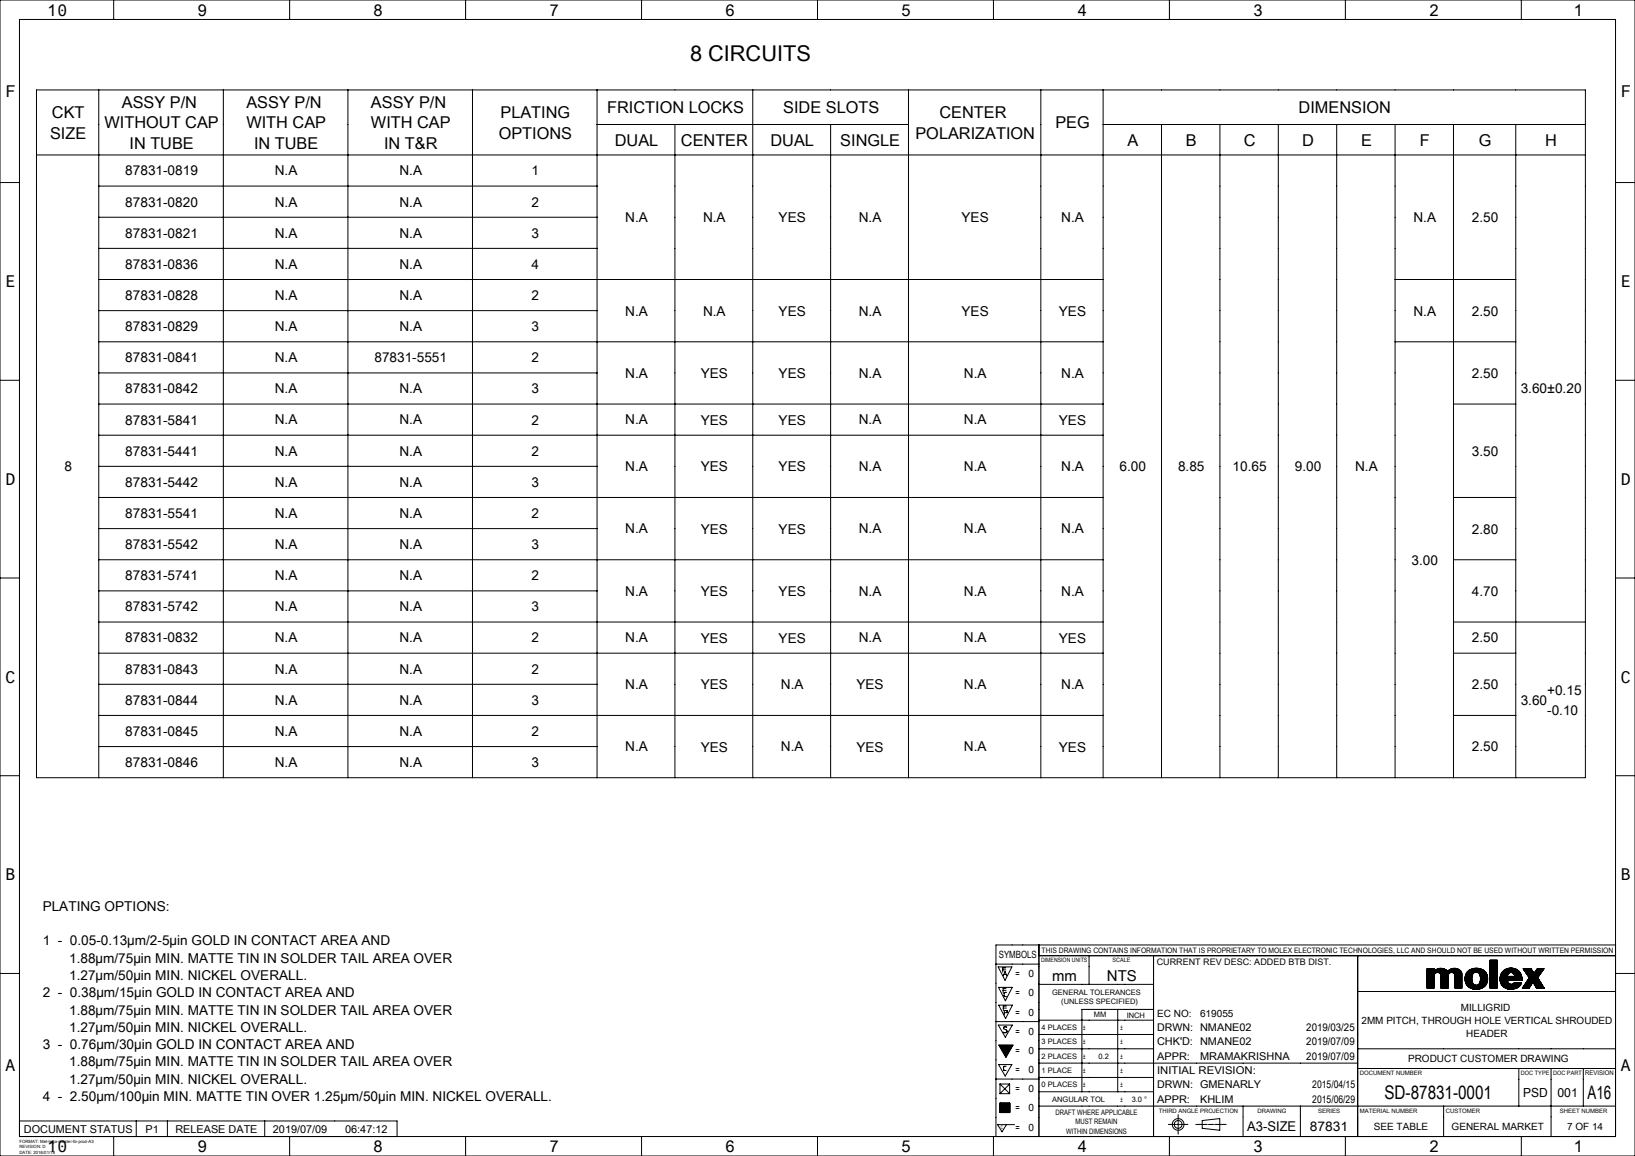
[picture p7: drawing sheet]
<svg xmlns="http://www.w3.org/2000/svg" width="420mm" height="297mm" viewBox="0 0 420 297" stroke-linecap="round" stroke-linejoin="round" font-family="sans-serif">
<g fill="none" stroke="#000" stroke-width=".26">
<path d="M0 0h420v297h-420zM5 5h410v287h-410zM29.2 0v5M74.4 0v5M119.6 0v5M164.8 0v5M210 0v5M255.2 0v5M300.4 0v5M345.6 0v5M390.8 0v5M9.4 23.1h397.9v176.7h-397.9z"/>
<path d="M9.4 39.8h397.9M25.4 23.1v176.7M57.4 23.1v176.7M89.4 23.1v176.7M121.4 23.1v176.7M153.4 23.1v176.7M153.4 32h80M173.4 32v167.8M193.4 23.1v176.7M213.4 32v167.8M233.4 23.1v176.7M267.4 23.1v176.7"/>
<path d="M283.4 23.1v176.7M283.4 32h123.9M298.4 32v167.8M313.4 32v167.8M328.4 32v167.8M343.4 32v167.8M358.4 32v167.8M373.4 32v167.8M389.4 32v167.8M0 46.9h5M25.4 47.8h128M25.4 55.8h128"/>
<path d="M415 46.9h5M25.4 63.8h128M25.4 71.8h258M25.4 79.8h128M358.4 71.8h31M0 97.7h5M25.4 87.8h258M25.4 95.8h128M358.4 87.8h31M415 97.7h5M25.4 103.8h258M25.4 111.8h258"/>
<path d="M25.4 119.8h128M373.4 103.8h16M25.4 127.8h258M25.4 135.8h128M373.4 127.8h16M0 148.5h5M25.4 143.8h258M25.4 151.8h128M25.4 159.8h258M373.4 143.8h16M373.4 159.8h33.9M415 148.5h5"/>
<path d="M25.4 167.8h258M25.4 175.8h128M373.4 167.8h16M0 199.3h5M25.4 183.8h258M25.4 191.8h128M373.4 183.8h16M415 199.3h5M0 250.1h5M255.8 247.7h11.1M256.4 248.4h3.5l-1.7 3.5zM256.5 253.7h3.5l-1.7 3.4z"/>
<path d="M256.5 258.2h3.6l-1.8 3.5zM257.6 249.2h.8M257.7 254.4h.7M257.7 259h.8M257.7 250.7l.5-1.1 .4 1.1M257.9 250.4h.6M258.4 248.7h-.8v1.1M258.4 253.9h-.7v1.1M258.5 258.5h-.8v1.1M258.6 255h-.5l-.2 .3 .1 .6 .6 .2M266.9 242.8v49.2M266.9 245.5h148.1"/>
<path d="M266.9 252.9h29.4M279.8 245.5v7.4M287.1 259.3v21.2M296.3 245.5v46.5M296.3 259.3h-18.4v21.2M348.8 254.7h66.2M348.8 245.5v46.5M366.6 253.5l1.8-1.7-1.8 1.8M366.6 252.6l1.8-1.7-1.8 1.8M366.6 248.9h.1M366.7 248.9l-.1 .1M366.8 248.9l-.2 .2"/>
<path d="M366.9 248.9l-.3 .3M367 248.9l-.4 .4M367.1 248.9l-.5 .5M367.3 248.9l-.7 .7M367.4 248.9l-.8 .8M367.5 248.9l-.9 .9M367.6 248.9l-1 1M367.7 248.9l-1.1 1.1M367.8 248.9l-1.2 1.2M367.9 248.9l-1.3 1.3M368 248.9l-1.4 1.4M368.2 248.9l-1.6 1.6"/>
<path d="M368.3 248.9l-1.7 1.7M368.4 250.7a.89 .89 0 0 1 .9-.9 .89 .89 0 0 1 .9 .9v3.2M368.4 253.8l-.1 .1M368.4 253.7l-.2 .2M368.4 253.6l-.3 .3M368.4 253.5l-.4 .4M368.4 253.4l-.5 .5M368.4 253.3l-.6 .6M368.4 253.2l-.8 .7M368.4 253.1l-.8 .8M368.4 253l-.9 .9M368.4 252.9l-1 1"/>
<path d="M368.4 252.8l-1.1 1.1M368.4 252.7l-1.2 1.2M368.4 252.6l-1.3 1.3M368.4 252.5l-1.4 1.4M368.4 252.4l-1.5 1.5M368.4 252.3l-1.6 1.6M368.4 252.1l-1.8 1.8M368.4 252l-1.8 1.8M368.4 251.9l-1.8 1.8M368.4 251.6l-1.8 1.9M368.4 251.5l-1.8 1.8M368.4 251.4l-1.8 1.9"/>
<path d="M368.4 251.4l-1.8 1.8M368.4 251.2l-1.8 1.9M368.4 251.2l-1.8 1.8M368.4 251.1l-1.8 1.8M368.4 251l-1.8 1.8M368.4 250.7v3.2h-1.8M368.4 250.7l-1.8 1.9M368.4 248.9v.7a2.3 2.3 0 0 1 3.5 0M368.4 249.5l-1.8 1.9M368.4 249.4l-1.8 1.8M368.4 249.3l-1.8 1.9M368.4 249.3l-1.8 1.8"/>
<path d="M368.4 249.1l-1.8 1.9M368.4 249.1l-1.8 1.8M368.4 249l-1.8 1.8M368.4 248.9l-1.8 1.8M368.4 248.9h-1.8v5M368.4 250.6l-1.8 1.8M368.4 250.5l-1.8 1.9M368.5 250.4l-1.9 1.9M368.8 249.2l-2.2 2.2M369.1 249l-2.5 2.5M369.2 249l-2.6 2.6M369.4 248.9l-2.8 2.8"/>
<path d="M369.6 249.9l1.1-1-1.1 1M369.6 248.8l-3 3M369.7 248.8l-3.1 3.1M369.8 248.8l-3.2 3.2M369.9 248.8l-3.3 3.3M370 248.8l-3.4 3.4M370 250.2l1.2-1.1-1.2 1.1M370.1 248.8l-1.2 1.1M370.1 250.3l1.2-1.2-1.2 1.3M370.2 253.3l1.8-1.8-1.8 1.9M370.2 250.9l1.5-1.5-1.5 1.7M370.2 248.8l-1.2 1.1"/>
<path d="M370.2 248.8l-1 1M370.3 248.8l-1.1 1M370.4 248.8l-1 1M370.5 248.8l-1.1 1M370.6 248.8l-1.1 1.1M370.8 248.9l-1.1 1M370.8 248.9l-1 1.1 1.1-1.1M371 248.9l-1.1 1.2M371.1 249l-1.2 1.1M371.1 249l-1.1 1.1M371.4 249.2l-1.3 1.3M371.5 249.2l-1.3 1.4"/>
<path d="M371.5 249.3l-1.3 1.3M371.6 249.3l-1.4 1.5M371.7 249.4l-1.5 1.5M371.8 249.5l-1.6 1.6M371.8 249.5l-1.6 1.7M371.9 249.6a2.12 2.12 0 0 1 3.6 .6M372 250.7a.89 .89 0 0 1 .9-.9 .89 .89 0 0 1 .9 .9M372 253.8l-.1 .1M372 253.7l-.2 .2M372 253.6l-.3 .3M372 253.4l-.5 .5M372 253.3l-.6 .6"/>
<path d="M372 253.2l-.7 .7M372 253.1l-.8 .8M372 253l-.9 .9M372 252.9l-1 1M372 252.8l-1.1 1.1M372 252.7l-1.2 1.2M372 252.5l-1.4 1.4 1.4-1.4M372 252.4l-1.5 1.5M372 252.3l-1.6 1.6M372 252.2l-1.7 1.7M372 252.1l-1.8 1.8M372 252l-1.8 1.9"/>
<path d="M372 251.9l-1.8 1.9M372 251.8l-1.8 1.9M372 251.8l-1.8 1.8M372 251.6l-1.8 1.9M372 251.3l-1.8 1.9M372 251.3l-1.8 1.8M372 251.2l-1.8 1.8M372 251.1l-1.8 1.8M372 251l-1.8 1.9M372 250.9l-1.8 1.8M372 250.8l-1.8 1.9M372 250.7l-1.8 1.9"/>
<path d="M372 250.7v3.2h-1.8M372 250.6l-1.8 1.9M372 250.5l-1.8 1.9M372.1 250.4l-1.9 1.9M372.2 250.2l-2 2M372.3 249.2l-2.1 2.1M372.6 249l-2.4 2.4M372.7 249l-2.5 2.5M372.9 248.9l-2.7 2.7M373 248.9l-2.8 2.8M373.1 248.8l-2.9 3M373.2 248.8l-3 3"/>
<path d="M373.2 249.9l1.2-1-1.1 1.1M373.3 248.8l-3.1 3.2M373.4 248.8l-3.2 3.2M373.5 248.8l-3.3 3.3M373.6 248.8l-1.2 1.2M373.7 248.8l-1.2 1.1M373.8 248.8l-1.1 1.1M373.8 251l1.5-1.4-1.5 1.6M373.8 253.9h1.7M373.8 250.7v3.2M373.9 248.8l-1.1 1M373.9 248.8l-1 1"/>
<path d="M374 248.8l-1 1M374.1 248.8l-1 1.1M374.2 248.9l-1.1 1M374.2 248.9l-1 1M374.4 248.9l-1 1.1M374.5 249l-1.1 1M374.6 249l-1.1 1M374.6 249l-1.1 1.1M374.7 249.1l-1.1 1.1M374.8 249.1l-1.1 1.2M374.9 249.2l-1.2 1.2M375 249.2l-1.3 1.3"/>
<path d="M375 249.3l-1.2 1.2M375.1 249.3l-1.3 1.3M375.1 249.4l-1.3 1.3M375.2 249.4l-1.4 1.4M375.2 249.4l-1.4 1.5M375.2 249.5l-1.4 1.5M375.4 249.6l-1.6 1.6M375.4 249.7l-1.6 1.6M375.4 249.8l-1.6 1.6M375.4 249.8l-1.6 1.7M375.5 249.9l-1.7 1.7M375.5 249.9l-1.7 1.8"/>
<path d="M375.5 250l-1.7 1.8M375.5 250.1l-1.7 1.8M375.5 250.2l-1.7 1.7M375.5 252.7l-1.2 1.2M375.5 252.5l-1.3 1.4M375.5 252.5l-1.4 1.4M375.5 252.4l-1.5 1.5M375.5 252.3l-1.6 1.6M375.5 252.2l-1.7 1.7M375.5 252.1l-1.7 1.8M375.5 252l-1.7 1.8M375.5 251.9l-1.7 1.8"/>
<path d="M375.5 251.8l-1.7 1.8M375.5 251.8l-1.7 1.7M375.5 251.6l-1.7 1.8M375.5 251.6l-1.7 1.7M375.5 251.5l-1.7 1.8M375.5 251.4l-1.7 1.7M375.5 251.3l-1.7 1.8M375.5 251.2l-1.7 1.8M375.5 251.1l-1.7 1.8M375.5 251l-1.7 1.8M375.5 250.9l-1.7 1.8M375.5 250.8l-1.7 1.8"/>
<path d="M375.5 250.7l-1.7 1.8M375.5 250.6l-1.7 1.8M375.5 250.6l-1.7 1.7M375.5 250.4l-1.7 1.8M375.5 250.4l-1.7 1.7M375.5 250.3l-1.7 1.8M375.5 253.9h.1M375.5 253.7l-.1 .2M375.5 253.7l-.2 .2M375.5 253.6l-.3 .3M375.5 253.4l-.4 .5M375.5 253.4l-.5 .5"/>
<path d="M375.5 253.3l-.6 .6M375.5 253.2l-.7 .7M375.5 253.1l-.8 .8M375.5 253l-.8 .9M375.5 252.9l-1 1M375.5 252.8l-1 1.1M375.5 252.7l-1.1 1.2M375.5 250.2v3.7M377.4 249.3l-.7 .7M377.5 249.2l-.8 .9M377.8 249.1l-1.2 1.2M377.9 249l-1.4 1.4"/>
<path d="M378.1 249l-1.6 1.6M378.1 251.5l-1.4 1.4M378.1 251.5l-1.4 1.5M378.1 251.4l-1.5 1.4M378.1 251.3l-1.5 1.5M378.1 251.6l-1.4 1.4M378.1 251.7l-1.3 1.4 1.3-1.3M378.1 251.2l-1.5 1.5M378.1 251.1l-1.5 1.5M378.1 251.9l-1.2 1.3M378.1 251l-1.6 1.6M378.1 252l-1.2 1.2"/>
<path d="M378.1 252l-1.2 1.3M378.2 250.8l-1.7 1.7M378.2 252.1l-1.2 1.2M378.2 252.2l-1.2 1.2M378.2 250.7l-1.7 1.7M378.2 248.9l-1.8 1.8M378.2 252.3l-1.1 1.1M378.2 250.6l-1.7 1.8M378.2 252.4l-1.1 1.1M378.3 250.5l-1.9 1.8M378.3 252.4l-1.1 1.1M378.3 252.5l-1.1 1.1"/>
<path d="M378.3 252.6l-1 1M378.3 250.3l-1.9 1.9M378.3 248.9l-1.9 1.9M378.3 252.6l-.9 1M378.4 252.7l-1 1M378.4 248.9l-2 2M378.4 252.8l-.9 .9M378.5 252.8l-.9 1 1-.9M378.6 248.8l-2.2 2.2M378.6 252.9l-.9 .9M378.6 250a1.13 1.13 0 0 1 1.3 0 1.13 1.13 0 0 1 .4 1.2v.5a1.15 1.15 0 0 1-1.1 1.4 1.15 1.15 0 0 1-1.1-1.4l.2-1.3zM378.6 248.8l-2.3 2.3"/>
<path d="M378.7 253l-1 .8M378.8 254.2l3.3-3.3-3.3 3.3M378.8 248.8l-2.5 2.4M378.9 248.8l-2.6 2.5M379 248.8l-2.7 2.6M379 253.1l-.9 .9 .8-.9-1.1 .8M379.1 248.8l-2.8 2.7M379.1 253.1l-.9 .9M379.2 253.1l-1 .9M379.2 248.8l-2.9 2.8M379.2 253.1l-.9 1M379.2 248.8l-2.9 2.9"/>
<path d="M379.4 248.8l-3.1 3 3.1-3M379.4 253.1l-1 1M379.4 253.1l-.9 1M379.5 248.8l-3.1 3.1M379.6 248.8l-3.2 3.2M379.6 253l-1.1 1.1M379.7 248.8l-3.3 3.3M379.8 252.9l-1.2 1.2M379.8 250l1-.9-.9 .9M379.8 248.8l-1.1 1.1M379.9 248.8l-1 1M379.9 250.1l1-.9-.9 .9"/>
<path d="M380 248.8l-1 1M380 250.2l1-1-1 1M380 248.9l-.9 .9M380.1 248.9l-.9 .9M380.2 248.9l-.9 .9M380.2 250.8l1.3-1.2-1.3 1.3M380.3 248.9l-.9 .9M380.4 248.9l-.9 .9M380.4 249l-.8 .8M380.5 249l-.9 .8M380.5 249l-.8 .9M380.6 249l-.9 .9"/>
<path d="M380.7 249.1l-.9 .9M381.1 249.3l-1 1M381.1 249.3l-1 1.1M381.1 249.3a2.97 2.97 0 0 0-4.8 2.2l.4 1.4 .6 .7M381.1 249.3l.7 .7M381.2 249.4l-1.1 1.1M381.3 249.4l-1.1 1.2M381.3 249.5l-1.1 1.1M381.4 249.5l-1.2 1.2M381.5 253.3l-.1 .1M381.5 249.6l-1.2 1.3M381.6 249.7l-1.3 1.3"/>
<path d="M381.6 249.7l-1.3 1.4M381.6 249.8l-1.3 1.4M381.7 249.8l-1.4 1.4M381.7 249.9l-1.4 1.4M381.8 250l-1.5 1.4M381.8 250l-1.5 1.5M381.8 250l.4 1.5-.4 1.4M381.8 252.9a3.3 3.3 0 0 1-4.5 .7M381.8 252.9l-.8 .8M381.8 250.1l-1.5 1.6M381.9 250.2l-1.6 1.5M381.9 252.8l-1 1"/>
<path d="M381.9 250.2l-1.6 1.7M381.9 250.3l-1.6 1.6M381.9 250.3l-1.7 1.8M381.9 252.6l-1.3 1.3M382 250.4l-1.8 1.7M382 250.5l-1.8 1.8M382 252.5l-1.5 1.4M382 250.5l-1.8 1.9M382 250.6l-1.9 2M382 252.3l-1.7 1.7M382 250.7l-2 2.1M382.1 250.7l-3.4 3.4"/>
<path d="M382.1 252.1l-1.9 2M382.1 252.1l-2 2M382.1 251l-3.2 3.2M382.1 251.9l-2.2 2.2M382.1 251l-3.1 3.2M382.1 251.1l-3 3.1M382.1 251.2l-3 3M382.1 251.7l-2.4 2.5M382.1 251.7l-2.5 2.5M382.1 251.3l-2.8 2.9M382.2 251.4l-2.9 2.8M382.2 251.5l-2.7 2.7"/>
<path d="M382.2 251.5l-2.8 2.7M382.8 253.9l1.8-1.8-1.8 1.8M382.8 253l1.8-1.8-1.8 1.9M382.8 252.1l1.8-1.8-1.8 1.9M382.8 250.3l1.8-1.7-1.8 1.8M382.8 249.4l1.8-1.7-1.8 1.8M382.8 248.5l1.8-1.7-1.8 1.8M382.8 246.9l.2-.2-.2 .3M382.8 246.7h1.8v7.2h-1.8zM382.8 246.7h.1M382.9 246.7l-.1 .1M383.2 246.7l-.4 .4"/>
<path d="M383.2 246.7l-.4 .5M383.3 246.7l-.5 .6M383.4 246.7l-.6 .6M383.5 246.7l-.7 .8M383.6 253.9l1-1-1 1M383.6 246.7l-.8 .8M383.7 246.7l-.9 .9M383.8 246.7l-1 1M383.9 246.7l-1.1 1.1M383.9 246.7l-1.1 1.2M384.1 246.7l-1.3 1.3 1.3-1.3M384.2 246.7l-1.4 1.5"/>
<path d="M384.3 246.7l-1.5 1.5M384.4 246.7l-1.6 1.6M384.5 253.9h.1M384.5 246.7l-1.7 1.7M384.6 253.6l-.2 .3M384.6 253.6l-.3 .3M384.6 253.5l-.4 .4M384.6 253.4l-.5 .5M384.6 253.3l-.6 .6M384.6 253.2l-.7 .7M384.6 253.1l-.8 .8M384.6 252.8l-1.1 1.1"/>
<path d="M384.6 252.7l-1.2 1.2M384.6 252.6l-1.3 1.3M384.6 252.5l-1.4 1.4M384.6 252.4l-1.5 1.5M384.6 252.2l-1.6 1.7 1.6-1.6M384.6 251.9l-1.8 1.9M384.6 251.9l-1.8 1.8M384.6 251.7l-1.8 1.9M384.6 251.7l-1.8 1.8M384.6 251.6l-1.8 1.8M384.6 251.5l-1.8 1.8M384.6 251.4l-1.8 1.9"/>
<path d="M384.6 251.3l-1.8 1.8M384.6 251l-1.8 1.9M384.6 251l-1.8 1.8M384.6 250.8l-1.8 1.9M384.6 250.8l-1.8 1.8M384.6 250.7l-1.8 1.8M384.6 250.6l-1.8 1.8M384.6 250.5l-1.8 1.9M384.6 250.4l-1.8 1.8M384.6 250.1l-1.8 1.9M384.6 250.1l-1.8 1.8M384.6 249.9l-1.8 1.9"/>
<path d="M384.6 249.8l-1.8 1.9M384.6 249.6l-1.8 2 1.8-1.8M384.6 249.6l-1.8 1.8M384.6 249.5l-1.8 1.8M384.6 249.4l-1.8 1.8M384.6 249.3l-1.8 1.9M384.6 249.2l-1.8 1.8M384.6 249.1l-1.8 1.9M384.6 249l-1.8 1.9M384.6 248.9l-1.8 1.9M384.6 248.9l-1.8 1.8M384.6 248.7l-1.8 1.9"/>
<path d="M384.6 248.7l-1.8 1.8M384.6 248.4l-1.8 1.9M384.6 248.3l-1.8 1.8M384.6 248.2l-1.8 1.9M384.6 248.1l-1.8 1.9M384.6 248l-1.8 1.9M384.6 248l-1.8 1.8M384.6 247.8l-1.8 1.9M384.6 247.8l-1.8 1.8M384.6 247.5l-1.8 1.9M384.6 247.4l-1.8 1.8M384.6 247.3l-1.8 1.9"/>
<path d="M384.6 247.2l-1.8 1.9M384.6 247l-1.8 1.9 1.8-1.8M384.6 246.9l-1.8 1.9M384.6 246.8l-1.8 1.9M385.7 252.9a2.64 2.64 0 0 0 2.1 1.2M386.4 249.2l-.6 .6M386.6 253.8l1.1-1.1-1.1 1.1M386.6 249.1l-.9 .9M386.9 249l-1.3 1.3M386.9 253.9l1.2-1-1.1 1.1M387 248.9l-1.5 1.5M387 248.9a2.84 2.84 0 0 0-1.3 4"/>
<path d="M387.1 248.9l-1.6 1.6M387.2 248.8l-1.7 1.8M387.3 250.7l-1.8 1.8M387.3 250.8l-1.8 1.8M387.3 250.6l-1.8 1.9M387.3 252l-1.2 1.4 1.2-1.3M387.3 250.5l-1.8 1.9M387.3 252.2l-1.2 1.2M387.3 250.9l-1.8 1.7M387.3 252.3l-1.1 1.2 1.2-1.2M387.4 250.3l-2 2M387.4 248.8l-2 2"/>
<path d="M387.4 252.4l-1.2 1.1M387.4 250.9l-1.8 1.8M387.4 252.5l-1.1 1.1M387.5 252.5l-1.2 1.1M387.5 248.8l-2.1 2.1M387.5 254.1l1.8-1.7-1.7 1.7M387.5 250.9l-1.9 1.9M387.5 252.6l-1.1 1.1M387.6 252.6l-1.1 1.1M387.6 250.1a.9 .9 0 0 1 1-.1 .9 .9 0 0 1 .4 .9h-1.7zM387.6 252.7l-1.1 1M387.6 248.8l-2.2 2.2"/>
<path d="M387.6 250.9l-2 1.9M387.7 250.9l-2 2M387.7 248.8l-2.4 2.3M387.8 252.8l-1.1 1M387.8 250.9l-2.1 2.1 2.2-2.1M387.8 248.7l-2.5 2.5M387.8 252.8l-1 1.1M387.9 248.7l-2.6 2.6M387.9 252.8l-1.1 1.1M388 252.9l-1.1 1M388 250.9l-2.2 2.2M388 248.7l-2.7 2.7"/>
<path d="M388.1 248.7l-2.8 2.8M388.2 250.9l-2.3 2.3M388.2 248.7l-2.9 2.9M388.2 252.9l-1.1 1.1M388.2 248.7l-2.9 3M388.3 252.9l-1.2 1.1M388.3 250.9l-2.3 2.4 1.3-1.3M388.4 248.7l-3.1 3.1M388.4 250.9l-1 1M388.4 252.9l-1.2 1.1M388.5 248.7l-3.2 3.2M388.5 250.9l-1.1 1"/>
<path d="M388.5 248.8l-3.2 3.1M388.6 250.9l-1.1 1M388.6 248.8l-3.2 3.2M388.7 248.8l-3.3 3.3M388.7 250.9l-1.1 1M388.7 252.7l-1.4 1.4 1.2-1.2M388.8 250.9l-1.1 1M388.8 248.8l-3.4 3.4 3.4-3.4M388.9 250.9l-1.1 1M388.9 251.9l1.8-1.7-1.7 1.7M388.9 248.8l-1.2 1.2M388.9 250.9l-1 1"/>
<path d="M389 248.8l-1.1 1.1M389 250.4l1-1-1 1M389 252.4l-.1 .2M389 250.6l1.2-1.1-1.1 1.2M389 248.9l-1.2-.2-.8 .2M389 248.9l.8 .3 .8 .9M389.1 248.9l-1.1 1M389.1 252.4l-1.7 1.7M389.1 248.9l-1 1M389.2 248.9l-1 1M389.2 248.9l-.9 1M389.3 249l-.9 .9"/>
<path d="M389.4 249l-1 .9M389.4 252.4l-1.8 1.7M389.4 252.4l-1.6 1.7M389.5 249l-1 .9M389.5 249l-.9 1M389.6 252.4l-1.8 1.7M389.6 249.1l-1 .9M389.6 249.1l-.9 .9M389.6 252.4l-1.6 1.7 1.7-1.7M389.6 251.9l1.3-1.2-1.2 1.2M389.7 249.1l-1 1M389.7 249.2l-.9 .9"/>
<path d="M389.8 252.4l-1.7 1.7M389.8 251.9l1.1-1-1 1M389.8 249.2l-.9 1M389.9 249.3l-1 1M389.9 252.4l-1.7 1.7M390 252.4l-1.7 1.7M390.1 249.5l-1.1 1M390.1 252.4l-1.8 1.7M390.2 249.6l-1.1 1.1M390.2 252.4l-1.7 1.7M390.3 249.6l-2.3 2.3M390.3 252.4l-1.7 1.7"/>
<path d="M390.3 249.7l-2.2 2.2M390.4 251.9l.6-.6-.6 .6M390.4 249.7l-2.2 2.2M390.4 249.8l-2.1 2.1M390.4 252.4l-1.7 1.7M390.4 249.8l-2 2.1M390.5 249.9l-2.1 2M390.5 252.4l-1.7 1.7M390.5 249.9l-1.9 2M390.5 250l-1.9 1.9M390.5 253.1l-.4 .5M390.6 250.1l-1.9 1.8"/>
<path d="M390.6 252.4l-1.7 1.7M390.6 250.1l.4 1.8h-3.7a.99 .99 0 0 0 .9 1M390.6 250.1l-1.8 1.8M390.6 253l-.7 .7M390.6 252.4l-1.6 1.6M390.7 250.3l-1.6 1.6M390.7 250.3l-1.5 1.6M390.7 250.4l-1.4 1.5M390.8 252.8l-1.1 1M390.8 250.5l-1.5 1.4M390.8 252.4l-1.7 1.6M390.8 252.7l-1.2 1.2"/>
<path d="M390.8 250.6l-1.3 1.3M390.8 252.4l-1.5 1.6M390.8 251.9l.2-.1-.1 .1M390.8 252.5l-1.4 1.4M390.9 252.4h-1.9l-.8 .5M390.9 252.4a2.62 2.62 0 0 1-3.1 1.7M390.9 251l-.9 .9M390.9 251l-.8 .9M390.9 251.1l-.7 .8M391 251.2l-.8 .7M391 251.4l-.5 .5M391 251.5l-.4 .4"/>
<path d="M391 251.6l-.3 .3M391 253.9h1.8M391.3 248.9h.1M391.4 248.9l-.1 .1M391.5 248.9l-.1 .2 .2-.2M391.7 248.9l-.3 .2M391.8 248.9l-.3 .3M391.9 248.9l-.4 .3M391.9 248.9l-.4 .4M392 250l1.2-1.1-1.2 1.1M392 248.9l-.4 .5 .5-.5M392.1 250.1l1.2-1.2-1.2 1.2"/>
<path d="M392.2 248.9l-.5 .6M392.3 248.9l-.6 .6M392.4 248.9l-.7 .7M392.5 248.9l-.7 .7M392.6 248.9l-.8 .8 .8-.8M392.6 250.8l1.2-1.1-1.1 1.2M392.7 250.9l1.2-1.1-1.2 1.2M392.8 248.9l-.9 .9M392.8 253.9l1-1.6 .9 1.6M392.8 253.8v.1M392.9 253.7l-.2 .2M392.9 248.9l-1 1"/>
<path d="M393 248.9l-1 1M393.1 253.4l-.5 .5M393.2 253.2l-.6 .7M393.3 249l-1.1 1.2M393.4 249l-1.2 1.2M393.4 249.1l-1.2 1.2M393.4 252.9l-1 1M393.5 249.2l-1.2 1.2M393.5 252.7l-1.1 1.2M393.5 249.3l-1.1 1.2M393.6 249.3l-1.2 1.2M393.6 249.4l-1.2 1.2"/>
<path d="M393.6 249.5l-1.1 1.1M393.7 249.5l-1.2 1.2 1.2-1.1M393.7 252.4l-1.4 1.5M393.7 249.6l-1.1 1.2M393.9 249.9l-1.2 1.2M393.9 249.9l-1.1 1.2M394 250l-1.2 1.2M394 250l-1.3 1.4M394.2 253l1.2-1.2-1.2 1.2M394.8 253.9l1.2-1.1-1.1 1.1M394.9 248.9v.1M395 248.9l-.4 .5"/>
<path d="M395.1 251.3l-1.2 1.2M395.1 248.9l-.7 .7M395.1 251.4l-1.1 1.2M395.2 251l-1.3 1.4 1.1-1.2M395.2 251.4l-1.2 1.2M395.2 251.5l-1.2 1.2M395.2 248.9l-1 1M395.2 251.6l-1.1 1.1M395.3 251.6l-1.2 1.3 1.2-1.2M395.3 248.9l-2.7 2.6M395.3 250.8l-3.1 3.1M395.3 251.7l-1.1 1.2"/>
<path d="M395.4 253.9l.8-.8-.8 .8M395.4 248.9l-3 3M395.4 251.9l-1.1 1.2M395.5 248.9l-3.2 3.2M395.5 251.9l-1.2 1.3M395.5 252l-1.2 1.2M395.5 252l-1.1 1.4M395.5 253.9l.8-.7-.7 .7M395.6 250.4l-3.5 3.5M395.6 248.9l-3.6 3.6M395.6 248.9l-3.7 3.7M395.6 252.2l-1.1 1.3 1.2-1.2"/>
<path d="M395.7 252.3l-1.2 1.3M395.7 250.2l-3.7 3.7M395.8 252.4l-1.2 1.2M395.8 248.9l-4.2 4.1M395.8 252.5l-1.2 1.2M395.8 248.9l-4.3 4.3M395.8 252.6l-1.1 1.2M395.9 252.6l-1.2 1.2M395.9 252.7l-1.2 1.2M395.9 248.9l-4.6 4.6M396 249.8l-4.1 4.1M396 248.9l-4.8 4.8"/>
<path d="M396 252.9l-1 1M396.1 252.9l-1 1M396.1 253l-.9 .9M396.1 248.9l-5 5M396.1 249.6l-4.3 4.3M396.2 248.9l-5 5M396.3 248.9l-5.1 5M396.3 253.3l-.6 .6M396.3 253.3l-.5 .6M396.4 253.4l-.5 .5M396.4 253.5l-.4 .4M396.4 249.2l-4.7 4.7"/>
<path d="M396.4 248.9l-5 5M396.4 253.5l-.3 .4M396.5 253.6l-.4 .3M396.5 248.9l-5 5M396.5 253.6l-.2 .3M396.5 253.7l-.2 .2M396.6 249l-4.9 4.9M396.6 253.8l-.2 .1M396.6 248.9l-5.1 5M396.6 253.8l-.1 .1M396.6 248.9l-1.6 2.3 1.7 2.7h-2M396.6 248.9h-1.7l-.9 1.2-.7-1.2h-2l1.5 2.3-1.8 2.7"/>
<path d="M396.6 253.9h.1M415 242.8h-159.2v49.2M415 250.1h5M255.8 262.5h11.1M255.8 277.2h11.1M256.4 263.4h3.7l-1.9 3.1zM256.5 273.5h3.4l-1.7 3zM256.6 268.5h3.6l-1.8 3.2zM256.7 268.5l-.1 .1M256.9 278.5h2.5M256.9 278.5v2.5M256.9 278.5l2.5 2.5"/>
<path d="M257 268.5l-.3 .3M257.3 268.5l-.5 .4M257.5 268.5l-.6 .6M257.8 268.5l-.8 .8M258 260.2h.5a.28 .28 0 0 0 .3-.3 .28 .28 0 0 0-.3-.3h-.5v1.1M258.1 268.5l-1 1M258.4 268.5l-1.2 1.1M258.5 273.9l-.5 .1-.2 .3 .1 .6 .6 .1M258.6 264a.42 .42 0 0 0-.5-.2 .42 .42 0 0 0-.2 .5l.6 .3a.48 .48 0 0 1-.1 .8 .48 .48 0 0 1-.7-.3M258.6 268.5l-1.3 1.3M258.6 271.3l-.3 .3M258.9 268.5l-1.5 1.5"/>
<path d="M259 270.6l-.8 .8M259.2 268.5l-1.7 1.7M259.4 278.5v2.5M259.4 278.5l-2.5 2.5M259.4 270l-1.3 1.2M259.5 268.5l-1.9 1.8M259.7 268.5l-2 2M259.8 269.3l-1.8 1.7M260 268.5l-2.2 2.2M260.2 268.6l-2.3 2.3M266.9 269.5h29.4M266.9 273.1h81.9"/>
<path d="M266.9 262.1h29.4M266.9 265.8h29.4M266.9 276.8h29.4M348.8 269.5h66.2M348.8 274.5h66.2M390.2 274.5v9.7M398.4 274.5v17.5M406.7 274.5v9.7M5 288h97v4M29.2 292v5M35 288v4M43 288v4"/>
<path d="M68 288v4M74.4 292v5M119.6 292v5M164.8 292v5M210 292v5M255.2 292v5M256.9 281h2.5M256.9 284.2h2.5M256.9 283.4h2.5v2.4h-2.5zM256.9 284.1h2.5M256.9 283.8h2.5M256.9 285.7h2.5"/>
<path d="M256.9 284.3h2.5M256.9 284.6h2.5M256.9 285.3h2.5M256.9 285.8h2.5M256.9 283.4h2.5M256.9 285.6h2.5M256.9 284.7h2.5M256.9 283.5h2.5M256.9 285.4h2.5M256.9 284.5h2.5M256.9 284h2.5M256.9 284.9h2.5"/>
<path d="M256.9 284.4h2.5M256.9 283.9h2.5M256.9 285.5h2.5M256.9 283.6h2.5M256.9 285.2h2.5M256.9 284.8h2.5M256.9 285.1h2.5M256.9 285h2.5M256.9 283.7h2.5M258.5 288.9l-1.1 1.9-1.2-1.9h4.4M266.9 284.2h148.1M266.9 280.5h29.4"/>
<path d="M300.1 288.9h2M300.4 292v5M302.3 288.9h.7M302.6 286.4v1.9M302.6 288.5v.7M302.6 289.4v2M303.2 288.9h1.9M307.2 288.9h2.9M308.8 287.9l4.5-.5v3l-4.5-.5zM310.4 288.9h1.3M312 288.9h3M319.3 284.2v7.8"/>
<path d="M334 284.2v7.8M345.6 292v5M370.8 284.2v7.8M390.8 292v5"/>
<circle cx="302.6" cy="288.9" r="1"/>
<circle cx="302.6" cy="288.9" r="1.5"/>
</g>
<text font-size="5.6" x="177.3" y="15.7">8 CIRCUITS</text>
<g font-size="4.8">
<text x="355.6" y="282.4">SD-87831-0001</text>
<text x="407.8" y="282.3">A16</text>
</g>
<g font-size="4.2">
<text x="12.2" y="4">10</text>
<text x="50.7" y="4">9</text>
<text x="95.9" y="4">8</text>
<text x="141.1" y="4">7</text>
<text x="186.3" y="4">6</text>
<text x="231.5" y="4">5</text>
<text x="276.7" y="4">4</text>
<text x="321.9" y="4">3</text>
<text x="367.1" y="4">2</text>
<text x="404.3" y="4">1</text>
<text x="1.4" y="25">F</text>
<text x="31.3" y="27.7">ASSY P/N</text>
<text x="63.3" y="27.7">ASSY P/N</text>
<text x="95.3" y="27.7">ASSY P/N</text>
<text x="156" y="29.1">FRICTION LOCKS</text>
<text x="201.2" y="29.1">SIDE SLOTS</text>
<text x="333.6" y="29.1">DIMENSION</text>
<text x="416.4" y="25">F</text>
<text x="12.9" y="35.6">SIZE</text>
<text x="13.3" y="30.3">CKT</text>
<text x="26.9" y="33">WITHOUT CAP</text>
<text x="63.3" y="33">WITH CAP</text>
<text x="95.3" y="33">WITH CAP</text>
<text x="128.1" y="35.6">OPTIONS</text>
<text x="128.6" y="30.3">PLATING</text>
<text x="235.2" y="35.6">POLARIZATION</text>
<text x="241.3" y="30.3">CENTER</text>
<text x="271.1" y="33">PEG</text>
<text x="33.3" y="38.3">IN TUBE</text>
<text x="65.3" y="38.3">IN TUBE</text>
<text x="98.7" y="38.3">IN T&amp;R</text>
<text x="157.9" y="37.4">DUAL</text>
<text x="174.9" y="37.4">CENTER</text>
<text x="197.9" y="37.4">DUAL</text>
<text x="215.8" y="37.4">SINGLE</text>
<text x="289.6" y="37.4">A</text>
<text x="304.6" y="37.4">B</text>
<text x="319.5" y="37.4">C</text>
<text x="334.5" y="37.4">D</text>
<text x="349.6" y="37.4">E</text>
<text x="364.7" y="37.4">F</text>
<text x="379.9" y="37.4">G</text>
<text x="397" y="37.4">H</text>
<text x="1.4" y="73.8">E</text>
<text x="416.4" y="73.8">E</text>
<text x="1.4" y="124.6">D</text>
<text x="416.4" y="124.6">D</text>
<text x="1.4" y="175.4">C</text>
<text x="416.4" y="175.4">C</text>
<text x="1.4" y="226.2">B</text>
<text x="416.4" y="226.2">B</text>
<text x="1.4" y="275.1">A</text>
<text x="416.4" y="275.1">A</text>
<text x="12.2" y="296">10</text>
<text x="50.7" y="296">9</text>
<text x="95.9" y="296">8</text>
<text x="141.1" y="296">7</text>
<text x="186.3" y="296">6</text>
<text x="231.5" y="296">5</text>
<text x="276.7" y="296">4</text>
<text x="321.9" y="296">3</text>
<text x="367.1" y="296">2</text>
<text x="404.3" y="296">1</text>
</g>
<g font-size="3.9">
<text x="270.3" y="252">mm</text>
<text x="284.3" y="252">NTS</text>
</g>
<g font-size="3.5">
<text x="32.2" y="45.1">87831-0819</text>
<text x="70.6" y="45.1">N.A</text>
<text x="102.6" y="45.1">N.A</text>
<text x="136.5" y="45.1">1</text>
<text x="32.2" y="53.1">87831-0820</text>
<text x="70.6" y="53.1">N.A</text>
<text x="102.6" y="53.1">N.A</text>
<text x="136.5" y="53.1">2</text>
<text x="160.6" y="57.1">N.A</text>
<text x="180.6" y="57.1">N.A</text>
<text x="200" y="57.1">YES</text>
<text x="220.6" y="57.1">N.A</text>
<text x="247" y="57.1">YES</text>
<text x="272.6" y="57.1">N.A</text>
<text x="363.1" y="57.1">N.A</text>
<text x="378.1" y="57.1">2.50</text>
<text x="32.2" y="61.1">87831-0821</text>
<text x="70.6" y="61.1">N.A</text>
<text x="102.6" y="61.1">N.A</text>
<text x="136.5" y="61.1">3</text>
<text x="32.2" y="69.1">87831-0836</text>
<text x="70.6" y="69.1">N.A</text>
<text x="102.6" y="69.1">N.A</text>
<text x="136.5" y="69.1">4</text>
<text x="32.2" y="77.1">87831-0828</text>
<text x="70.6" y="77.1">N.A</text>
<text x="102.6" y="77.1">N.A</text>
<text x="136.5" y="77.1">2</text>
<text x="160.6" y="81.1">N.A</text>
<text x="180.6" y="81.1">N.A</text>
<text x="200" y="81.1">YES</text>
<text x="220.6" y="81.1">N.A</text>
<text x="247" y="81.1">YES</text>
<text x="272" y="81.1">YES</text>
<text x="363.1" y="81.1">N.A</text>
<text x="378.1" y="81.1">2.50</text>
<text x="32.2" y="85.1">87831-0829</text>
<text x="70.6" y="85.1">N.A</text>
<text x="102.6" y="85.1">N.A</text>
<text x="136.5" y="85.1">3</text>
<text x="32.2" y="93.1">87831-0841</text>
<text x="70.6" y="93.1">N.A</text>
<text x="96.2" y="93.1">87831-5551</text>
<text x="136.5" y="93.1">2</text>
<text x="32.2" y="101.1">87831-0842</text>
<text x="70.6" y="101.1">N.A</text>
<text x="102.6" y="101.1">N.A</text>
<text x="136.5" y="101.1">3</text>
<text x="160.6" y="97.1">N.A</text>
<text x="180" y="97.1">YES</text>
<text x="200" y="97.1">YES</text>
<text x="220.6" y="97.1">N.A</text>
<text x="247.6" y="97.1">N.A</text>
<text x="272.6" y="97.1">N.A</text>
<text x="378.1" y="97.1">2.50</text>
<text x="390.6" y="101.1">3.60±0.20</text>
<text x="32.2" y="109.1">87831-5841</text>
<text x="70.6" y="109.1">N.A</text>
<text x="102.6" y="109.1">N.A</text>
<text x="136.5" y="109.1">2</text>
<text x="160.6" y="109.1">N.A</text>
<text x="180" y="109.1">YES</text>
<text x="200" y="109.1">YES</text>
<text x="220.6" y="109.1">N.A</text>
<text x="247.6" y="109.1">N.A</text>
<text x="272" y="109.1">YES</text>
<text x="32.2" y="117.1">87831-5441</text>
<text x="70.6" y="117.1">N.A</text>
<text x="102.6" y="117.1">N.A</text>
<text x="136.5" y="117.1">2</text>
<text x="378.1" y="117.1">3.50</text>
<text x="16.5" y="121.1">8</text>
<text x="32.2" y="125.1">87831-5442</text>
<text x="70.6" y="125.1">N.A</text>
<text x="102.6" y="125.1">N.A</text>
<text x="136.5" y="125.1">3</text>
<text x="160.6" y="121.1">N.A</text>
<text x="180" y="121.1">YES</text>
<text x="200" y="121.1">YES</text>
<text x="220.6" y="121.1">N.A</text>
<text x="247.6" y="121.1">N.A</text>
<text x="272.6" y="121.1">N.A</text>
<text x="287.6" y="121.1">6.00</text>
<text x="302.6" y="121.1">8.85</text>
<text x="316.6" y="121.1">10.65</text>
<text x="332.6" y="121.1">9.00</text>
<text x="348.1" y="121.1">N.A</text>
<text x="32.2" y="133.1">87831-5541</text>
<text x="70.6" y="133.1">N.A</text>
<text x="102.6" y="133.1">N.A</text>
<text x="136.5" y="133.1">2</text>
<text x="160.6" y="137.1">N.A</text>
<text x="180" y="137.1">YES</text>
<text x="200" y="137.1">YES</text>
<text x="220.6" y="137.1">N.A</text>
<text x="247.6" y="137.1">N.A</text>
<text x="272.6" y="137.1">N.A</text>
<text x="378.1" y="137.1">2.80</text>
<text x="32.2" y="141.1">87831-5542</text>
<text x="70.6" y="141.1">N.A</text>
<text x="102.6" y="141.1">N.A</text>
<text x="136.5" y="141.1">3</text>
<text x="32.2" y="149.1">87831-5741</text>
<text x="70.6" y="149.1">N.A</text>
<text x="102.6" y="149.1">N.A</text>
<text x="136.5" y="149.1">2</text>
<text x="362.6" y="145.1">3.00</text>
<text x="160.6" y="153.1">N.A</text>
<text x="180" y="153.1">YES</text>
<text x="200" y="153.1">YES</text>
<text x="220.6" y="153.1">N.A</text>
<text x="247.6" y="153.1">N.A</text>
<text x="272.6" y="153.1">N.A</text>
<text x="378.1" y="153.1">4.70</text>
<text x="32.2" y="157.1">87831-5742</text>
<text x="70.6" y="157.1">N.A</text>
<text x="102.6" y="157.1">N.A</text>
<text x="136.5" y="157.1">3</text>
<text x="32.2" y="165.1">87831-0832</text>
<text x="70.6" y="165.1">N.A</text>
<text x="102.6" y="165.1">N.A</text>
<text x="136.5" y="165.1">2</text>
<text x="160.6" y="165.1">N.A</text>
<text x="180" y="165.1">YES</text>
<text x="200" y="165.1">YES</text>
<text x="220.6" y="165.1">N.A</text>
<text x="247.6" y="165.1">N.A</text>
<text x="272" y="165.1">YES</text>
<text x="378.1" y="165.1">2.50</text>
<text x="32.2" y="173.1">87831-0843</text>
<text x="70.6" y="173.1">N.A</text>
<text x="102.6" y="173.1">N.A</text>
<text x="136.5" y="173.1">2</text>
<text x="160.6" y="177.1">N.A</text>
<text x="180" y="177.1">YES</text>
<text x="200.6" y="177.1">N.A</text>
<text x="220" y="177.1">YES</text>
<text x="247.6" y="177.1">N.A</text>
<text x="272.6" y="177.1">N.A</text>
<text x="378.1" y="177.1">2.50</text>
<text x="397.4" y="178.6">+0.15</text>
<text x="32.2" y="181.1">87831-0844</text>
<text x="70.6" y="181.1">N.A</text>
<text x="102.6" y="181.1">N.A</text>
<text x="136.5" y="181.1">3</text>
<text x="390.6" y="181.1">3.60</text>
<text x="397.4" y="183.6">-0.10</text>
<text x="32.2" y="189.1">87831-0845</text>
<text x="70.6" y="189.1">N.A</text>
<text x="102.6" y="189.1">N.A</text>
<text x="136.5" y="189.1">2</text>
<text x="32.2" y="197.1">87831-0846</text>
<text x="70.6" y="197.1">N.A</text>
<text x="102.6" y="197.1">N.A</text>
<text x="136.5" y="197.1">3</text>
<text x="160.6" y="193.1">N.A</text>
<text x="180" y="193.1">YES</text>
<text x="200.6" y="193.1">N.A</text>
<text x="220" y="193.1">YES</text>
<text x="247.6" y="193.1">N.A</text>
<text x="272" y="193.1">YES</text>
<text x="378.1" y="193.1">2.50</text>
<text x="11" y="234">PLATING OPTIONS:</text>
<text x="11" y="242.9">1 - 0.05-0.13µm/2-5µin GOLD IN CONTACT AREA AND</text>
<text x="17.8" y="247.3">1.88µm/75µin MIN. MATTE TIN IN SOLDER TAIL AREA OVER</text>
<text x="17.8" y="251.8">1.27µm/50µin MIN. NICKEL OVERALL.</text>
<text x="11" y="256.2">2 - 0.38µm/15µin GOLD IN CONTACT AREA AND</text>
<text x="17.8" y="260.7">1.88µm/75µin MIN. MATTE TIN IN SOLDER TAIL AREA OVER</text>
<text x="11" y="269.5">3 - 0.76µm/30µin GOLD IN CONTACT AREA AND</text>
<text x="17.8" y="265.1">1.27µm/50µin MIN. NICKEL OVERALL.</text>
<text x="17.8" y="274">1.88µm/75µin MIN. MATTE TIN IN SOLDER TAIL AREA OVER</text>
<text x="17.8" y="278.4">1.27µm/50µin MIN. NICKEL OVERALL.</text>
<text x="11" y="282.9">4 - 2.50µm/100µin MIN. MATTE TIN OVER 1.25µm/50µin MIN. NICKEL OVERALL.</text>
<text x="320.4" y="290.6">A3-SIZE</text>
</g>
<text font-size="3.4" x="336.5" y="290.6">87831</text>
<g font-size="3.2">
<text x="391.3" y="281.9">PSD</text>
<text x="400.1" y="281.9">001</text>
</g>
<g font-size="2.8">
<text x="297.2" y="268.6">CHK'D: NMANE02</text>
<text x="297.2" y="275.9">INITIAL REVISION:</text>
<text x="308.3" y="272.2">MRAMAKRISHNA</text>
<text x="6.1" y="291">DOCUMENT STATUS</text>
<text x="37.4" y="291">P1</text>
<text x="45" y="291">RELEASE DATE</text>
<text x="70.1" y="291">2019/07/09</text>
<text x="88.7" y="291">06:47:12</text>
</g>
<g font-size="2.7">
<text x="297.2" y="264.9">DRWN: NMANE02</text>
<text x="335.6" y="264.9">2019/03/25</text>
<text x="335.6" y="268.5">2019/07/09</text>
<text x="297.2" y="272.2">APPR:</text>
<text x="335.6" y="272.2">2019/07/09</text>
<text x="297.2" y="279.6">DRWN: GMENARLY</text>
<text x="337.1" y="279.6">2015/04/15</text>
<text x="297.2" y="283.3">APPR:</text>
<text x="308.3" y="283.3">KHLIM</text>
<text x="337.1" y="283.3">2015/06/29</text>
</g>
<g font-size="2.6">
<text x="256.6" y="246.2">SYMBOLS</text>
<text x="260.9" y="251.1">=</text>
<text x="264.2" y="251.1">0</text>
<text x="260.9" y="256">=</text>
<text x="264.2" y="256">0</text>
<text x="260.9" y="260.9">=</text>
<text x="264.2" y="260.9">0</text>
<text x="297.2" y="261.2">EC NO:</text>
<text x="308.3" y="261.2">619055</text>
<text x="349.8" y="263">2MM PITCH, THROUGH HOLE VERTICAL SHROUDED</text>
<text x="375.3" y="259.8">MILLIGRID</text>
<text x="260.9" y="265.8">=</text>
<text x="264.2" y="265.9">0</text>
<text x="376.7" y="266.3">HEADER</text>
<text x="260.9" y="270.8">=</text>
<text x="260.9" y="275.7">=</text>
<text x="264.2" y="270.8">0</text>
<text x="264.2" y="275.7">0</text>
<text x="361.7" y="272.9">PRODUCT CUSTOMER DRAWING</text>
<text x="260.9" y="280.6">=</text>
<text x="264.2" y="280.6">0</text>
<text x="260.9" y="285.5">=</text>
<text x="264.2" y="285.5">0</text>
<text x="260.9" y="290.5">=</text>
<text x="264.2" y="290.5">0</text>
<text x="352.9" y="290.4">SEE TABLE</text>
<text x="372.9" y="290.4">GENERAL MARKET</text>
<text x="402.5" y="290.4">7 OF 14</text>
</g>
<text font-size="2.3" x="297.1" y="248.1">CURRENT REV DESC: ADDED BTB DIST.</text>
<g font-size="1.9">
<text x="267.6" y="244.9">THIS DRAWING CONTAINS INFORMATION THAT IS PROPRIETARY TO MOLEX ELECTRONIC TECHNOLOGIES, LLC AND SHOULD NOT BE USED WITHOUT WRITTEN PERMISSION</text>
<text x="270.3" y="255.6">GENERAL TOLERANCES</text>
<text x="272.6" y="258">(UNLESS SPECIFIED)</text>
<text x="281" y="261.4">MM</text>
<text x="289.4" y="261.4">INCH</text>
<text x="267.6" y="264.6">4 PLACES</text>
<text x="267.6" y="268.3">3 PLACES</text>
<text x="278.3" y="264.6">±</text>
<text x="278.3" y="268.3">±</text>
<text x="287.8" y="264.6">±</text>
<text x="287.8" y="268.3">±</text>
<text x="267.6" y="272">2 PLACES</text>
<text x="267.6" y="275.7">1 PLACE</text>
<text x="278.3" y="272">±</text>
<text x="278.3" y="275.7">±</text>
<text x="282.2" y="272">0.2</text>
<text x="287.8" y="272">±</text>
<text x="287.8" y="275.7">±</text>
<text x="267.6" y="279.4">0 PLACES</text>
<text x="278.3" y="279.4">±</text>
<text x="287.8" y="279.4">±</text>
<text x="270.3" y="283">ANGULAR TOL</text>
<text x="271.1" y="286.3">DRAFT WHERE APPLICABLE</text>
<text x="287.8" y="283">±</text>
<text x="290.7" y="283">3.0 °</text>
<text x="273.9" y="291.2">WITHIN DIMENSIONS</text>
<text x="276.3" y="288.8">MUST REMAIN</text>
</g>
<text font-size="1.7" x="407.2" y="276.2">REVISION</text>
<g font-size="1.5">
<text x="267.4" y="247.2">DIMENSION UNITS</text>
<text x="285.8" y="247.2">SCALE</text>
<text x="349.3" y="276.2">DOCUMENT NUMBER</text>
<text x="390.7" y="276.2">DOC TYPE</text>
<text x="399" y="276.2">DOC PART</text>
<text x="297.7" y="285.9">THIRD ANGLE PROJECTION</text>
<text x="323" y="285.9">DRAWING</text>
<text x="338.6" y="285.9">SERIES</text>
<text x="349.3" y="285.8">MATERIAL NUMBER</text>
<text x="371.4" y="285.9">CUSTOMER</text>
<text x="400.7" y="285.9">SHEET NUMBER</text>
</g>
<text font-size="1.3" x="257.1" y="290.1">C</text>
<g font-size="1.1">
<text x="5" y="293.6">FORMAT: Met-lega-master-tb-prod-A3</text>
<text x="5" y="295">REVISION: D</text>
<text x="5" y="296.4">DATE: 2018/01/18</text>
</g>
</svg>
